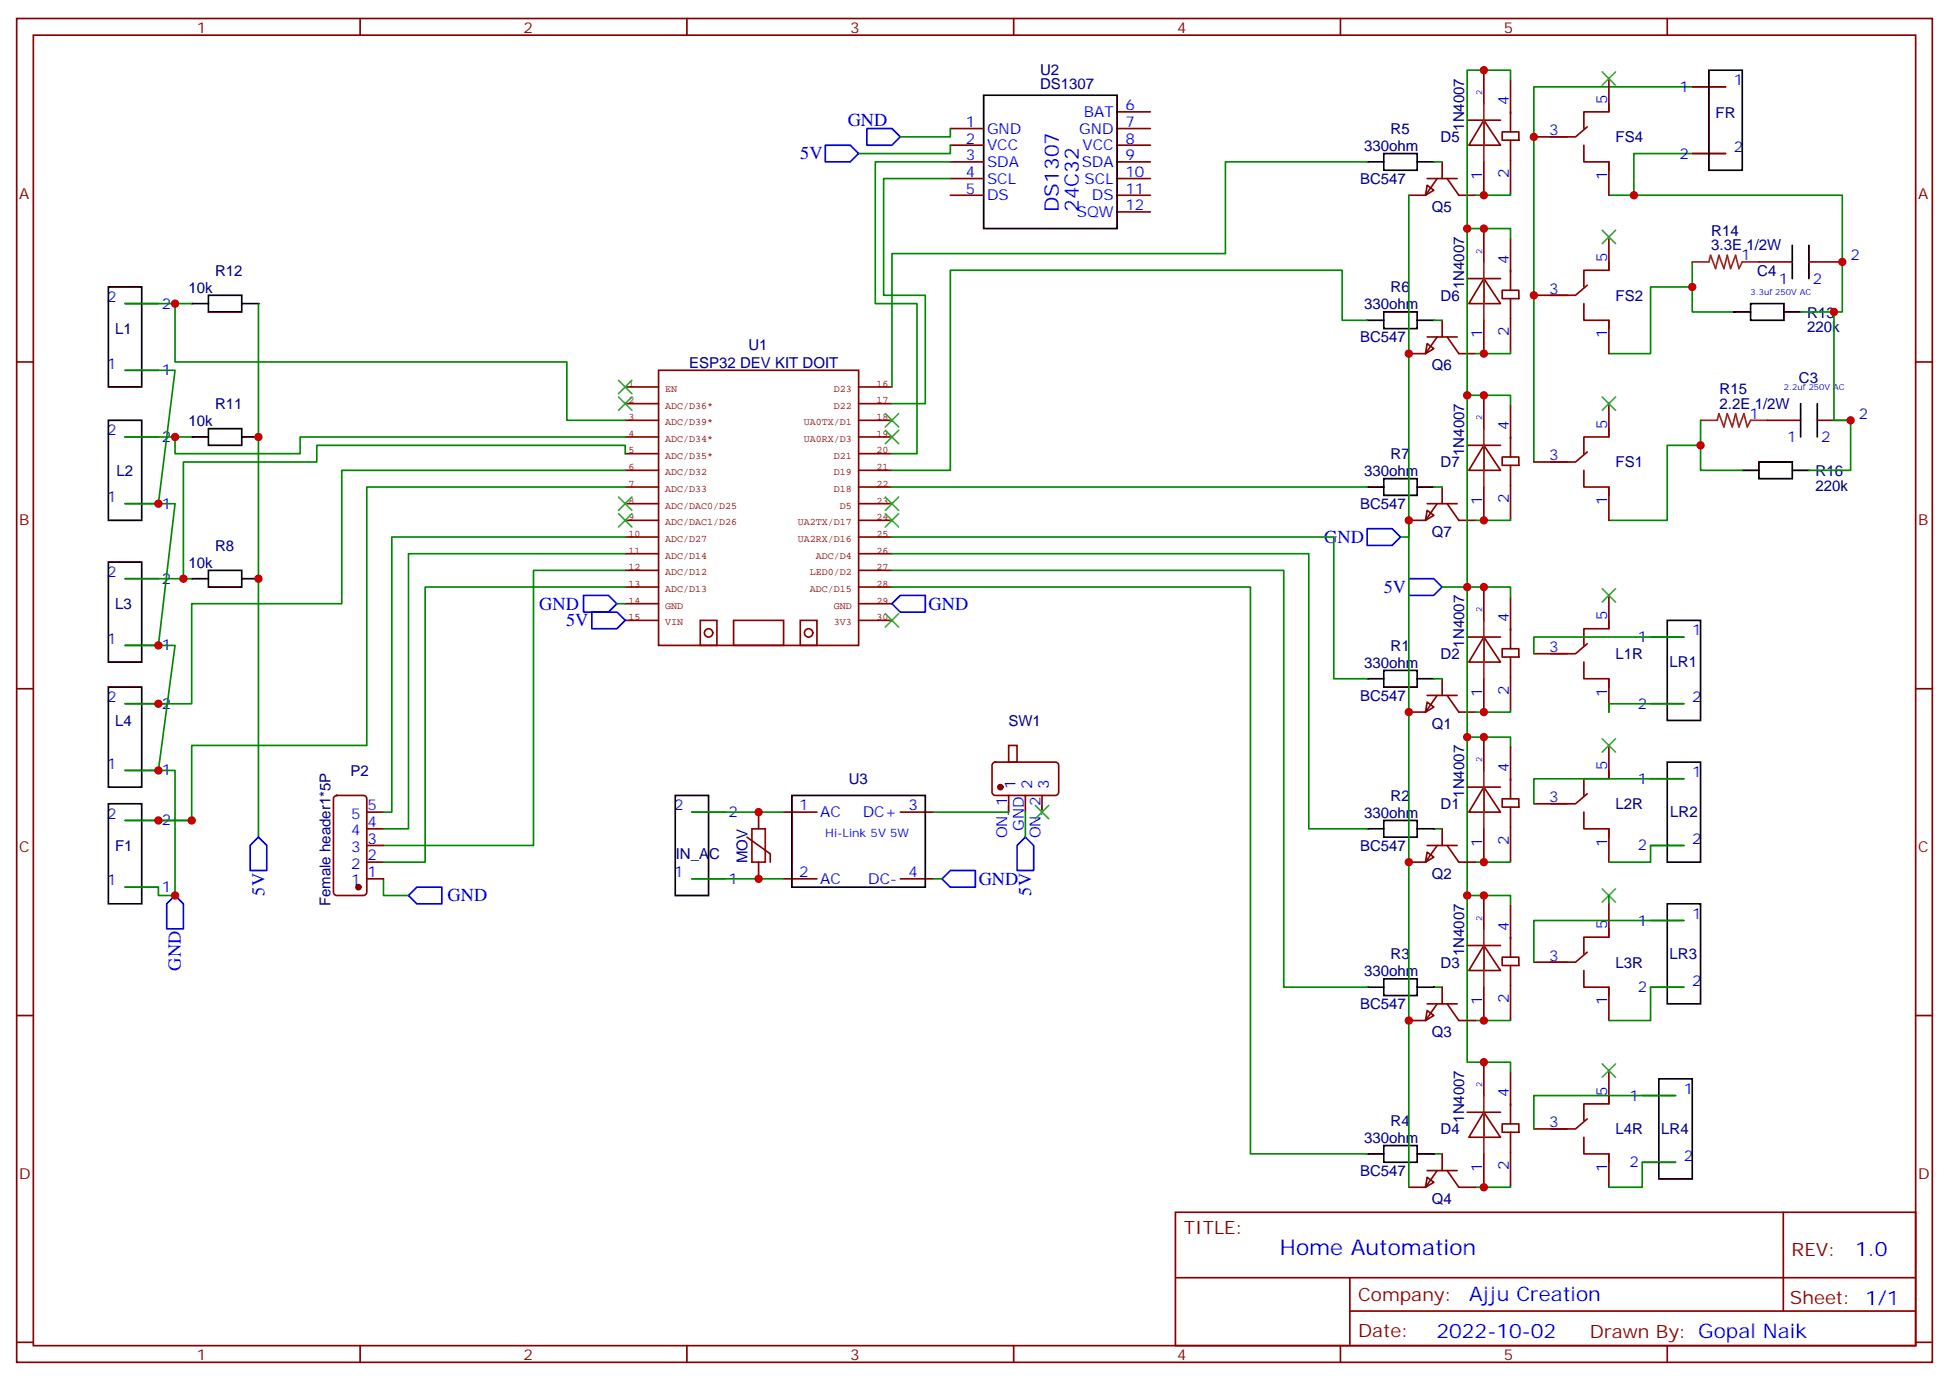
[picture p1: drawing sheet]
<svg xmlns="http://www.w3.org/2000/svg" width="412mm" height="292mm" viewBox="0 0 412 292" stroke-linecap="round" stroke-linejoin="round" font-family="sans-serif">
<g fill="none" stroke="#870000" stroke-width=".35">
<path d="M3.5 3.9h405.4v284.4h-405.4zM7.1 7.4h398.2v277.3h-398.2zM76.2 3.9v3.5M145.3 3.9v3.5M214.5 3.9v3.5M283.6 3.9v3.5M352.8 3.9v3.5M201.1 27.2h7M201.1 30.7h7M201.1 34.3h7M201.1 37.8h7M236.4 23.7h7"/>
<path d="M236.4 27.2h7M236.4 30.7h7M236.4 34.3h7M236.4 37.8h7M201.1 41.3h7M236.4 41.3h7M236.4 44.8h7M3.5 76.6h3.6M26.5 78.4h7M26.5 64.2h7M405.3 76.6h3.6M26.5 92.5h7"/>
<path d="M26.5 106.6h7M26.5 136.6h7M26.5 122.4h7M317.9 137.3h3.5v1.7h-3.5zM319.6 126.3v11M319.6 139v11.3M324.6 138.3h7M335.8 136.2l-2.4 2.1h-5.3M340.4 131.3v1.7h-5.3v3.6M340.4 126v7M349.2 134.8h7.1M3.5 145.7h3.6"/>
<path d="M26.5 148.9h7M213.4 157.7h1.8v3.6h-1.8zM302 148.6l1.4 1-1.8 1.1zM302 147.1h6.3M304.1 147.1l-2.5 3.6h-3.5M305.2 143.6v3.5M306.2 147.1l2.5 3.6h3.5M335.1 140.1v3.5h5.3v1.8M340.4 143.6v7.1M349.2 148.9h7.1M405.3 145.7h3.6M26.5 163h7"/>
<path d="M26.5 173.6h7M146.4 171.8h7.1M165.8 171.8h7.1M190.5 171.8h7.1M210.1 161.5l.5-.2h12.7a.71 .71 0 0 1 .7 .7v5.6a.76 .76 0 0 1-.7 .7h-12.7a.76 .76 0 0 1-.7-.7v-5.6zM213.4 168.3v3.5M217 168.3v3.5M220.5 168.3v3.5M349.2 164.8h7.1M349.2 178.9h7.1M26.5 187.7h7M146.4 185.9h7.1"/>
<path d="M165.8 185.9h7.1M190.5 185.9h7.1M349.2 194.8h7.1M3.5 214.9h3.6M349.2 208.9h7.1M405.3 214.9h3.6M347.5 231.8h7M248.7 256.5h156.6v28.2h-156.6zM347.5 245.9h7M377.3 256.5v20.9M248.7 270.4h156.5M285.6 277.4h119.6"/>
<path d="M285.6 270.4v14.1M3.5 284h3.6M76.2 284.7v3.6M145.3 284.7v3.6M214.5 284.7v3.6M283.6 284.7v3.6M352.8 284.7v3.6M405.3 284h3.6"/>
</g>
<g fill="none" stroke="#850000" stroke-width=".35">
<path d="M139.3 78.4h42.4v58.2h-42.4zM132.3 81.9h7M132.3 85.4h7M132.3 88.9h7M132.3 92.5h7M132.3 96h7M132.3 99.5h7M181.7 81.9h7M181.7 85.4h7M181.7 88.9h7M181.7 92.5h7M181.7 96h7"/>
<path d="M181.7 99.5h7M132.3 113.6h7M132.3 117.2h7M132.3 103h7M132.3 106.6h7M132.3 110.1h7M181.7 113.6h7M181.7 117.2h7M181.7 103h7M181.7 106.6h7M181.7 110.1h7M132.3 120.7h7"/>
<path d="M132.3 124.2h7M132.3 127.7h7M132.3 131.3h7M148.2 131.3h3.5v5.3h-3.5zM155.2 131.3h10.6v5.3h-10.6zM169.3 131.3h3.6v5.3h-3.6zM181.7 120.7h7M181.7 124.2h7M181.7 127.7h7M181.7 131.3h7"/>
<circle cx="149.9" cy="133.9" r=".88"/>
<circle cx="171.1" cy="133.9" r=".88"/>
</g>
<path d="M208.1 20.1h28.3v28.3h-28.3zM22.9 60.7h7.1v21.2h-7.1zM22.9 88.9h7.1v21.2h-7.1zM22.9 118.9h7.1v21.2h-7.1zM352.8 131.3h7v21.1h-7zM22.9 145.4h7.1v21.1h-7.1zM22.9 170.1h7.1v21.1h-7.1zM142.9 168.3h7v21.2h-7zM167.6 168.3h28.2v19.4h-28.2zM352.8 161.3h7v21.1h-7zM352.8 191.2h7v21.2h-7zM351 228.3h7.1v21.1h-7.1z" fill="none" stroke="#000" stroke-width=".35"/>
<circle cx="211.7" cy="166.5" r=".53" fill="#870000" stroke="#870000" stroke-width=".35"/>
<path d="M146.4 171.8h19.4M197.6 171.8h15.8M146.4 185.9h19.4" fill="none" stroke="#008700" stroke-width=".35"/>
<g fill="#870000">
<circle cx="289.3" cy="143.6" r=".18"/>
<circle cx="303.4" cy="143.6" r=".18"/>
</g>
<path d="M314 134.8v5.3M289.3 143.6h3.5M292.8 141.9h7.1v3.5h-7.1zM299.9 143.6h3.5M314 166.5v5.3" fill="none" stroke="#000" stroke-width=".35"/>
<path d="M319.6 126.3v-2.1h-9.2v31.8M303.4 143.6h1.8M319.6 150.3v.4h-7.4M319.6 158.1v-2.1h-9.2v33.5M303.4 175.4h1.8M197.6 185.9h1.7M319.6 182.1v.3h-7.4" fill="none" stroke="#008700" stroke-width=".35"/>
<path d="M310.4 134.8h7.1M314 134.8l3.5 5.3h-6.7l3.2-5.3v.3M314 124.2v7.1M314 143.6v7.1M314 156v7M310.4 166.5h7.1M314 166.5l3.5 5.3h-6.7l3.2-5.3v.4M314 175.4v7" fill="none" stroke="#870000" stroke-width=".35"/>
<path d="M314 131.3v12.3M314 163v12.4" fill="none" stroke="#930" stroke-width=".35"/>
<path d="M199.3 185.9l1.8-1.7h5.3v3.5h-5.3z" fill="none" stroke="#00f" stroke-width=".35"/>
<g fill="#870000">
<circle cx="289.3" cy="175.4" r=".18"/>
<circle cx="303.4" cy="175.4" r=".18"/>
</g>
<path d="M289.3 175.4h3.5M292.8 173.6h7.1v3.5h-7.1zM299.9 175.4h3.5M314 200.1v5.3" fill="none" stroke="#000" stroke-width=".35"/>
<g fill="none" stroke="#870000" stroke-width=".35">
<path d="M319.6 158.1v10.9M340.4 157.7v7.1M302 178.9h6.3M304.1 178.9l-2.5 3.5h-3.5M305.2 175.4v3.5M306.2 178.9l2.5 3.5h3.5M317.9 169h3.5v1.8h-3.5zM319.6 170.8v11.3M324.6 170.1h7M335.1 171.8v3.6h5.3v1.7M335.8 168l-2.4 2.1h-5.3M340.4 163v1.8h-5.3v3.5"/>
<path d="M340.4 175.4v7M302 180.3l1.4 1.1-1.8 1zM314 189.5v7M310.4 200.1h7.1M314 200.1l3.5 5.3h-6.7l3.2-5.3v.3M314 208.9v7"/>
</g>
<path d="M319.6 191.6v-2.1h-9.2v35.3h3.6M303.4 208.9h1.8M319.6 215.6v.3h-7.4" fill="none" stroke="#008700" stroke-width=".35"/>
<path d="M314 196.5v12.4" fill="none" stroke="#930" stroke-width=".35"/>
<g fill="#870000">
<circle cx="289.3" cy="208.9" r=".18"/>
<circle cx="303.4" cy="208.9" r=".18"/>
</g>
<path d="M289.3 208.9h3.5M292.8 207.1h7.1v3.5h-7.1zM299.9 208.9h3.5M314 235.3v5.3" fill="none" stroke="#000" stroke-width=".35"/>
<g fill="none" stroke="#870000" stroke-width=".35">
<path d="M319.6 191.6v10.9M340.4 196.5v1.8h-5.3v3.5M340.4 191.2v7.1M302 213.8l1.4 1.1-1.8 1zM302 212.4h6.3M304.1 212.4l-2.5 3.5h-3.5M305.2 208.9v3.5M306.2 212.4l2.5 3.5h3.5M317.9 202.5h3.5v1.8h-3.5zM319.6 204.3v11.3M324.6 203.6h7M335.1 205.4v3.5h5.3v1.7"/>
<path d="M335.8 201.5l-2.4 2.1h-5.3M340.4 208.9v7M310.4 235.3h7.1M314 235.3l3.5 5.3h-6.7l3.2-5.3v.4M314 224.8v7M314 244.2v7"/>
</g>
<path d="M314 231.8v12.4" fill="none" stroke="#930" stroke-width=".35"/>
<path d="M303.4 244.2h1.8M319.6 250.9v.3h-7.4" fill="none" stroke="#008700" stroke-width=".35"/>
<g fill="#870000">
<circle cx="289.3" cy="244.2" r=".18"/>
<circle cx="303.4" cy="244.2" r=".18"/>
</g>
<path d="M289.3 244.2h3.5M292.8 242.4h7.1v3.5h-7.1zM299.9 244.2h3.5" fill="none" stroke="#000" stroke-width=".35"/>
<g fill="none" stroke="#870000" stroke-width=".35">
<path d="M317.9 237.8h3.5v1.8h-3.5zM319.6 226.9v10.9M319.6 239.6v11.3M324.6 238.9h7M335.8 236.7l-2.4 2.2h-5.3M340.4 231.8v1.8h-5.3v3.5M340.4 226.5v7.1M302 249.1l1.4 1.1-1.8 1zM302 247.7h6.3M304.1 247.7l-2.5 3.5h-3.5M305.2 244.2v3.5M306.2 247.7l2.5 3.5h3.5"/>
<path d="M335.1 240.6v3.6h5.3v1.7M340.4 244.2v7"/>
</g>
<path d="M26.5 78.4h10.5l-3.5 28.2h3.5l-3.5 30h3.5l-3.5 26.4h3.5v26.5h-3.5v-1.8h-7M356.3 134.8h-31.7v3.5M356.3 148.9h-15.9v1.8M356.3 164.8h-31.7v5.3M356.3 178.9h-7.1v3.5h-8.8M356.3 194.8h-31.7v8.8M356.3 208.9h-7.1v7h-8.8M354.5 231.8h-29.9v7.1M354.5 245.9h-7v5.3h-7.1" fill="none" stroke="#008700" stroke-width=".35"/>
<g fill="#870000">
<circle cx="40.6" cy="122.4" r=".18"/>
<circle cx="54.7" cy="122.4" r=".18"/>
</g>
<path d="M40.6 122.4h3.5M44.1 120.7h7.1v3.5h-7.1zM51.2 122.4h3.5" fill="none" stroke="#000" stroke-width=".35"/>
<g fill="#870000">
<circle cx="40.6" cy="92.5" r=".18"/>
<circle cx="54.7" cy="92.5" r=".18"/>
</g>
<path d="M40.6 92.5h3.5M44.1 90.7h7.1v3.5h-7.1zM51.2 92.5h3.5" fill="none" stroke="#000" stroke-width=".35"/>
<g fill="#870000">
<circle cx="40.6" cy="64.2" r=".18"/>
<circle cx="54.7" cy="64.2" r=".18"/>
</g>
<path d="M40.6 64.2h3.5M44.1 62.5h7.1v3.5h-7.1zM51.2 64.2h3.5" fill="none" stroke="#000" stroke-width=".35"/>
<g fill="none" stroke="#008700" stroke-width=".35">
<path d="M201.1 27.2v1.8h-10.6M201.1 30.7v1.8h-19.4M201.1 34.3h-15.9v29.9h8.8v31.8h-5.3M201.1 37.8h-14.1v24.7h8.8v22.9h-7.1M365.1 32.5h-19.4v8.8h-5.3M26.5 64.2h14.1M37 64.2v12.4h82.9v12.3h12.4M54.7 64.2v112.9M358.1 60.7h-8.9v14.1h-8.8M26.5 92.5h14.1M37 92.5v3.5h26.5v-3.5h68.8M132.3 99.5h-60v28.2h-31.7v21.2h-7.1"/>
<path d="M132.3 96v-1.8h-65.3v3.6h-28.2v24.6M359.8 94.2h-7v15.9h-12.4M132.3 103h-54.7v54.7h-37v15.9h-7.1M26.5 122.4h14.1M132.3 120.7h-19.4v58.2h-31.8M305.2 124.2h5.2M217 171.8v5.3M81.1 185.9v3.6h5.3M314 224.8h5.6v2.1"/>
</g>
<path d="M174.6 30.7h5.3l1.8 1.8-1.8 1.8h-5.3zM183.4 27.2h5.3l1.8 1.8-1.8 1.7h-5.3zM123.5 126h5.3l1.7 1.7-1.7 1.8h-5.3zM125.2 129.5h5.3l1.8 1.8-1.8 1.7h-5.3zM298.1 122.4h5.3l1.8 1.8-1.8 1.8h-5.3zM54.7 177.1l1.7 1.8v5.3h-3.5v-5.3zM217 177.1l1.7 1.8v5.3h-3.5v-5.3zM86.4 189.5l1.8-1.8h5.3v3.5h-5.3z" fill="none" stroke="#00f" stroke-width=".35"/>
<path d="M159.1 175.4h2.8v7h-2.8z" fill="none" stroke="#a10000" stroke-width=".35"/>
<path d="M158 177.1l5 3.6v1.7M160.5 171.8v3.6M160.5 182.4v3.5" fill="none" stroke="#870000" stroke-width=".35"/>
<g fill="#870000">
<circle cx="382.8" cy="99.5" r=".18"/>
<circle cx="368.7" cy="99.5" r=".18"/>
</g>
<path d="M368.7 99.5h3.5M372.2 97.8h7v3.5h-7zM379.2 99.5h3.6" fill="none" stroke="#000" stroke-width=".35"/>
<path d="M358.1 55.4h3.5l.3-1.4 1.1 2.8 .7-2.8 1.1 2.8 .7-2.8 .7 2.8 1-2.8 .7 2.8 .8-1.4h3.5M359.8 88.9h3.6l.3-1.4 1.1 2.8 .7-2.8 1 2.8 .7-2.8 .7 2.8 1.1-2.8 .7 2.8 .7-1.4h3.5" fill="none" stroke="#8c2424" stroke-width=".35"/>
<path d="M358.1 55.4v10.6h8.8M359.8 88.9v10.6h8.9" fill="none" stroke="#008700" stroke-width=".35"/>
<g fill="#870000">
<circle cx="381" cy="66" r=".18"/>
<circle cx="366.9" cy="66" r=".18"/>
</g>
<path d="M366.9 66h3.5M370.4 64.2h7.1v3.6h-7.1zM377.5 66h3.5" fill="none" stroke="#000" stroke-width=".35"/>
<path d="M365.1 18.4h-40.5v79.4M298.1 110.1v3.5h-1.8" fill="none" stroke="#008700" stroke-width=".35"/>
<path d="M289.3 111.9h5.3l1.7 1.7-1.7 1.8h-5.3z" fill="none" stroke="#00f" stroke-width=".35"/>
<g fill="none" stroke="#870000" stroke-width=".35">
<path d="M317.9 96.7h3.5v1.8h-3.5zM319.6 85.8v10.9M319.6 98.5v11.2M324.6 97.8h7M335.1 99.5v3.5h5.3v1.8M335.8 95.6l-2.4 2.2h-5.3M340.4 90.7v1.8h-5.3v3.5M340.4 85.4v7.1M302 108l1.4 1-1.8 1.1zM302 106.6h6.3M304.1 106.6l-2.5 3.5h-3.5M305.2 103v3.6"/>
<path d="M306.2 106.6l2.5 3.5h3.5M340.4 103v7.1"/>
</g>
<g fill="#870000">
<circle cx="289.3" cy="103" r=".18"/>
<circle cx="303.4" cy="103" r=".18"/>
</g>
<path d="M314 94.2v5.3M289.3 103h3.5M292.8 101.3h7.1v3.5h-7.1zM299.9 103h3.5" fill="none" stroke="#000" stroke-width=".35"/>
<path d="M314 83.6h5.6v2.2M303.4 103h1.8M319.6 109.7v.4h-7.4" fill="none" stroke="#008700" stroke-width=".35"/>
<g fill="none" stroke="#870000" stroke-width=".35">
<path d="M319.6 50.5v10.9M340.4 55.4v1.8h-5.3v3.5M340.4 50.1v7.1M302 72.7l1.4 1.1-1.8 1zM302 71.3h6.3M304.1 71.3l-2.5 3.5h-3.5M305.2 67.8v3.5M306.2 71.3l2.5 3.5h3.5M317.9 61.4h3.5v1.8h-3.5zM319.6 63.2v11.3M324.6 62.5h7M335.1 64.2v3.6h5.3v1.7"/>
<path d="M335.8 60.4l-2.4 2.1h-5.3M340.4 67.8v7M310.4 94.2h7.1M314 94.2l3.5 5.3h-6.7l3.2-5.3v.4M314 83.6v7.1M314 103v7.1"/>
</g>
<path d="M314 90.7v12.3" fill="none" stroke="#930" stroke-width=".35"/>
<g fill="#870000">
<circle cx="289.3" cy="67.8" r=".18"/>
<circle cx="303.4" cy="67.8" r=".18"/>
</g>
<path d="M314 58.9v5.3M289.3 67.8h3.5M292.8 66h7.1v3.5h-7.1zM299.9 67.8h3.5" fill="none" stroke="#000" stroke-width=".35"/>
<path d="M319.6 50.5v-2.1h-9.2v35.2h3.6M303.4 67.8h1.8M319.6 74.5v.3h-7.4" fill="none" stroke="#008700" stroke-width=".35"/>
<g fill="none" stroke="#870000" stroke-width=".35">
<path d="M319.6 17v10.9M340.4 16.6v7.1M302 39.2l1.4 1.1-1.8 1zM302 37.8h6.3M304.1 37.8l-2.5 3.5h-3.5M305.2 34.3v3.5M306.2 37.8l2.5 3.5h3.5M317.9 27.9h3.5v1.8h-3.5zM319.6 29.7v11.3M324.6 29h7M335.1 30.7v3.6h5.3v1.7M335.8 26.8l-2.4 2.2h-5.3"/>
<path d="M340.4 21.9v1.8h-5.3v3.5M340.4 34.3v7M310.4 58.9h7.1M314 58.9l3.5 5.3h-6.7l3.2-5.3v.4M314 48.4v7M314 67.8v7"/>
</g>
<path d="M314 55.4v12.4" fill="none" stroke="#930" stroke-width=".35"/>
<g fill="#870000">
<circle cx="289.3" cy="34.3" r=".18"/>
<circle cx="303.4" cy="34.3" r=".18"/>
</g>
<path d="M361.6 14.9h7.1v21.1h-7.1zM289.3 34.3h3.5M292.8 32.5h7.1v3.5h-7.1zM299.9 34.3h3.5M314 25.4v5.3M379.2 51.9v7M382.8 51.9v7M381 85.4v7.1M384.5 85.4v7.1" fill="none" stroke="#000" stroke-width=".35"/>
<g fill="none" stroke="#008700" stroke-width=".35">
<path d="M319.6 17v-2.1h-9.2v33.5M289.3 34.3h-30v19.4h-70.6v28.2M303.4 34.3h1.8M298.1 41.3v209.9M319.6 41v.3h-7.4M345.7 41.3h44.1v24.7h-8.8M289.3 67.8h-5.3v-10.6h-82.9v42.3h-12.4M388.1 66v22.9h3.5v10.6h-8.8M310.4 83.6v40.6M26.5 106.6h7M132.3 113.6h-49.4v58.2h-1.8M132.3 117.2h-45.9v58.2h-5.3"/>
<path d="M188.7 113.6h93.5v30h7.1M188.7 117.2h88.2v58.2h12.4M188.7 103h100.6M26.5 136.6h7M130.5 127.7h1.8M132.3 124.2h-42.3v58.2h-8.9M188.7 120.7h82.9v88.2h17.7M188.7 124.2h75.9v120h24.7M26.5 148.9h8.8v.4M26.5 163h7M26.5 173.6h14.1M340.4 189.5v1.7"/>
</g>
<g fill="none" stroke="#870000" stroke-width=".35">
<path d="M314 14.9v7M358.1 18.4h7M310.4 25.4h7.1M314 25.4l3.5 5.3h-6.7l3.2-5.3v.4M314 34.3v7M358.1 32.5h7M372.2 55.4h7M382.8 55.4h7M373.9 88.9h7.1M384.5 88.9h7.1M70.8 168.5l.5-.2h5.6a.71 .71 0 0 1 .7 .7v19.8a.76 .76 0 0 1-.7 .7h-5.6a.76 .76 0 0 1-.7-.7v-19.8zM77.6 178.9h3.5"/>
<path d="M77.6 175.4h3.5M77.6 171.8h3.5M77.6 185.9h3.5M77.6 182.4h3.5"/>
</g>
<path d="M314 21.9v12.4" fill="none" stroke="#930" stroke-width=".35"/>
<path d="M188.7 127.7l1.8-1.7h5.3v3.5h-5.3zM37 189.5l1.8 1.7v5.3h-3.5v-5.3z" fill="none" stroke="#00f" stroke-width=".35"/>
<g fill="none" stroke="#3c3" stroke-width=".35">
<path d="M339 15.2l2.8 2.8M341.8 15.2l-2.8 2.8M339 48.7l2.8 2.8M341.8 48.7l-2.8 2.8M130.9 80.5l2.8 2.8M130.9 84l2.8 2.8M133.7 80.5l-2.8 2.8M133.7 84l-2.8 2.8M187.3 91.1l2.8 2.8M187.3 87.5l2.8 2.8M190.1 91.1l-2.8 2.8M190.1 87.5l-2.8 2.8"/>
<path d="M339 84l2.8 2.8M341.8 84l-2.8 2.8M130.9 105.2l2.8 2.8M130.9 108.7l2.8 2.8M133.7 105.2l-2.8 2.8M133.7 108.7l-2.8 2.8M187.3 108.7l2.8 2.8M187.3 105.2l2.8 2.8M190.1 108.7l-2.8 2.8M190.1 105.2l-2.8 2.8M187.3 129.9l2.8 2.8M190.1 129.9l-2.8 2.8"/>
<path d="M339 124.6l2.8 2.8M341.8 124.6l-2.8 2.8M339 156.3l2.8 2.8M341.8 156.3l-2.8 2.8M219.1 170.4l2.8 2.8M221.9 170.4l-2.8 2.8M339 188.1l2.8 2.8M341.8 188.1l-2.8 2.8M339 225.1l2.8 2.8M341.8 225.1l-2.8 2.8"/>
</g>
<circle cx="75.8" cy="187.7" r=".53" fill="#870000" stroke="#870000" stroke-width=".35"/>
<g fill="#c00">
<circle cx="314" cy="150.7" r=".88"/>
<circle cx="314" cy="182.4" r=".88"/>
<circle cx="314" cy="215.9" r=".88"/>
<circle cx="314" cy="251.2" r=".88"/>
<circle cx="314" cy="189.5" r=".88"/>
<circle cx="310.4" cy="189.5" r=".88"/>
<circle cx="314" cy="156" r=".88"/>
<circle cx="310.4" cy="156" r=".88"/>
<circle cx="314" cy="124.2" r=".88"/>
<circle cx="54.7" cy="92.5" r=".88"/>
<circle cx="54.7" cy="122.4" r=".88"/>
<circle cx="310.4" cy="124.2" r=".88"/>
<circle cx="160.5" cy="171.8" r=".88"/>
<circle cx="160.5" cy="185.9" r=".88"/>
<circle cx="37" cy="64.2" r=".88"/>
<circle cx="37" cy="92.5" r=".88"/>
<circle cx="38.8" cy="122.4" r=".88"/>
<circle cx="40.6" cy="173.6" r=".88"/>
<circle cx="314" cy="224.8" r=".88"/>
<circle cx="358.1" cy="60.7" r=".88"/>
<circle cx="359.8" cy="94.2" r=".88"/>
<circle cx="324.6" cy="29" r=".88"/>
<circle cx="324.6" cy="62.5" r=".88"/>
<circle cx="314" cy="14.9" r=".88"/>
<circle cx="310.4" cy="48.4" r=".88"/>
<circle cx="314" cy="48.4" r=".88"/>
<circle cx="314" cy="83.6" r=".88"/>
<circle cx="314" cy="110.1" r=".88"/>
<circle cx="314" cy="74.8" r=".88"/>
<circle cx="314" cy="41.3" r=".88"/>
<circle cx="310.4" cy="83.6" r=".88"/>
<circle cx="298.1" cy="74.8" r=".88"/>
<circle cx="298.1" cy="110.1" r=".88"/>
<circle cx="298.1" cy="150.7" r=".88"/>
<circle cx="298.1" cy="182.4" r=".88"/>
<circle cx="298.1" cy="215.9" r=".88"/>
<circle cx="37" cy="189.5" r=".88"/>
<circle cx="345.7" cy="41.3" r=".88"/>
<circle cx="389.8" cy="55.4" r=".88"/>
<circle cx="388.1" cy="66" r=".88"/>
<circle cx="391.6" cy="88.9" r=".88"/>
<circle cx="33.5" cy="106.6" r=".88"/>
<circle cx="33.5" cy="136.6" r=".88"/>
<circle cx="33.5" cy="148.9" r=".88"/>
<circle cx="33.5" cy="163" r=".88"/>
<circle cx="33.5" cy="173.6" r=".88"/>
</g>
<text font-size="4.6" fill="#00f" x="270.8" y="265.5">Home Automation</text>
<g font-size="4.2" fill="#00f">
<text x="224" y="44.8" transform="rotate(-90 224 44.8)">DS1307</text>
<text x="228.2" y="44.8" transform="rotate(-90 228.2 44.8)">24C32</text>
<text x="392.5" y="265.8">1.0</text>
<text x="310.9" y="275.3">Ajju Creation</text>
<text x="304" y="283.1">2022-10-02</text>
</g>
<g font-size="3.9" fill="#00f">
<text x="179.4" y="26.7">GND</text>
<text x="169.3" y="33.7">5V</text>
<text x="280.2" y="114.9">GND</text>
<text x="292.8" y="125.5">5V</text>
<text x="114.1" y="129">GND</text>
<text x="196.5" y="129">GND</text>
<text x="119.8" y="132.5">5V</text>
<text x="55.9" y="189.5" transform="rotate(-90 55.9 189.5)">5V</text>
<text x="94.7" y="190.7">GND</text>
<text x="207.1" y="187.2">GND</text>
<text x="218.2" y="189.5" transform="rotate(-90 218.2 189.5)">5V</text>
<text x="38.3" y="205.4" transform="rotate(-90 38.3 205.4)">GND</text>
</g>
<g font-size="3.9" fill="#800">
<text x="250.5" y="261.1">TITLE:</text>
<text x="379.1" y="265.8">REV:</text>
<text x="287.4" y="275.3">Company:</text>
<text x="378.7" y="275.9">Sheet: 1/1</text>
<text x="287.4" y="283">Date:</text>
<text x="336.4" y="283.1">Drawn By: Gopal Naik</text>
</g>
<g font-size="3.2" fill="#800">
<text x="41.6" y="6.9">1</text>
<text x="110.8" y="6.9">2</text>
<text x="179.9" y="6.9">3</text>
<text x="249.1" y="6.9">4</text>
<text x="318.2" y="6.9">5</text>
<text x="4.1" y="42">A</text>
<text x="405.9" y="42">A</text>
<text x="4.1" y="111.2">B</text>
<text x="405.9" y="111.2">B</text>
<text x="4.1" y="180.3">C</text>
<text x="405.9" y="180.3">C</text>
<text x="4.1" y="249.4">D</text>
<text x="405.9" y="249.4">D</text>
<text x="41.6" y="287.7">1</text>
<text x="110.8" y="287.7">2</text>
<text x="179.9" y="287.7">3</text>
<text x="249.1" y="287.7">4</text>
<text x="318.2" y="287.7">5</text>
</g>
<g font-size="3.2" fill="#000080">
<text x="220.1" y="15.8">U2</text>
<text x="220.1" y="18.9">DS1307</text>
<text x="294.2" y="28.4">R5</text>
<text x="309.8" y="27.7" transform="rotate(-90 309.8 27.7)">1N4007</text>
<text x="363" y="24.9">FR</text>
<text x="288.6" y="31.9">330ohm</text>
<text x="304.8" y="30.1">D5</text>
<text x="341.8" y="30.1">FS4</text>
<text x="287.8" y="38.9">BC547</text>
<text x="303" y="44.9">Q5</text>
<text x="362.1" y="53">3.3E 1/2W</text>
<text x="362.1" y="49.9">R14</text>
<text x="45.5" y="58.3">R12</text>
<text x="371.8" y="58.3">C4</text>
<text x="39.9" y="61.9">10k</text>
<text x="288.6" y="65.5">330ohm</text>
<text x="294.2" y="61.9">R6</text>
<text x="304.8" y="63.6">D6</text>
<text x="309.8" y="61.2" transform="rotate(-90 309.8 61.2)">1N4007</text>
<text x="341.8" y="63.6">FS2</text>
<text x="24.4" y="70.6">L1</text>
<text x="382.4" y="70.3">220k</text>
<text x="382.4" y="67.2">R13</text>
<text x="145.8" y="77.9">ESP32 DEV KIT DOIT</text>
<text x="158.3" y="74">U1</text>
<text x="287.8" y="72.4">BC547</text>
<text x="303" y="78.4">Q6</text>
<text x="363.9" y="83.4">R15</text>
<text x="380.7" y="81">C3</text>
<text x="45.5" y="86.6">R11</text>
<text x="363.9" y="86.5">2.2E 1/2W</text>
<text x="39.9" y="90.1">10k</text>
<text x="24.6" y="100.6">L2</text>
<text x="288.6" y="100.7">330ohm</text>
<text x="294.2" y="97.2">R7</text>
<text x="304.8" y="98.9">D7</text>
<text x="309.8" y="96.5" transform="rotate(-90 309.8 96.5)">1N4007</text>
<text x="341.8" y="98.9">FS1</text>
<text x="384.2" y="100.7">R16</text>
<text x="287.8" y="107.7">BC547</text>
<text x="384.2" y="103.8">220k</text>
<text x="303" y="113.7">Q7</text>
<text x="45.5" y="116.6">R8</text>
<text x="39.9" y="120.1">10k</text>
<text x="24.4" y="128.9">L3</text>
<text x="294.2" y="137.7">R1</text>
<text x="309.8" y="137" transform="rotate(-90 309.8 137)">1N4007</text>
<text x="288.6" y="141.3">330ohm</text>
<text x="304.8" y="139.5">D2</text>
<text x="341.8" y="139.5">L1R</text>
<text x="353.3" y="141.2">LR1</text>
<text x="287.8" y="148.3">BC547</text>
<text x="24.4" y="153.6">L4</text>
<text x="213.4" y="153.6">SW1</text>
<text x="303" y="154.2">Q1</text>
<text x="74.2" y="164.1">P2</text>
<text x="179.6" y="165.9">U3</text>
<text x="288.6" y="173">330ohm</text>
<text x="294.2" y="169.5">R2</text>
<text x="304.8" y="171.2">D1</text>
<text x="309.8" y="168.8" transform="rotate(-90 309.8 168.8)">1N4007</text>
<text x="341.8" y="171.2">L2R</text>
<text x="353.4" y="173">LR2</text>
<text x="24.4" y="180">F1</text>
<text x="143" y="181.8">IN_AC</text>
<text x="158.1" y="182.6" transform="rotate(-90 158.1 182.6)">MOV</text>
<text x="287.8" y="180">BC547</text>
<text x="303" y="186">Q2</text>
<text x="69.9" y="191.8" transform="rotate(-90 69.9 191.8)">Female header1*5P</text>
<text x="294.2" y="203">R3</text>
<text x="309.8" y="202.3" transform="rotate(-90 309.8 202.3)">1N4007</text>
<text x="353.3" y="203">LR3</text>
<text x="288.6" y="206.6">330ohm</text>
<text x="304.8" y="204.7">D3</text>
<text x="341.8" y="204.7">L3R</text>
<text x="287.8" y="213.6">BC547</text>
<text x="303" y="219.5">Q3</text>
<text x="294.2" y="238.3">R4</text>
<text x="309.8" y="237.6" transform="rotate(-90 309.8 237.6)">1N4007</text>
<text x="288.6" y="241.8">330ohm</text>
<text x="304.8" y="240">D4</text>
<text x="341.8" y="240">L4R</text>
<text x="351.5" y="240">LR4</text>
<text x="287.8" y="248.8">BC547</text>
<text x="303" y="254.8">Q4</text>
</g>
<g font-size="3.2" fill="#00f">
<text x="238.1" y="23.3">6</text>
<text x="319.3" y="22.3" transform="rotate(-90 319.3 22.3)">4</text>
<text x="340.1" y="21.9" transform="rotate(-90 340.1 21.9)">5</text>
<text x="355.3" y="19.4">1</text>
<text x="366.9" y="18">1</text>
<text x="204.4" y="26.8">1</text>
<text x="208.8" y="28.3">GND</text>
<text x="228.4" y="28.3">GND</text>
<text x="229.4" y="24.7">BAT</text>
<text x="238.1" y="26.8">7</text>
<text x="327.8" y="28.6">3</text>
<text x="204.4" y="33.9">3</text>
<text x="204.4" y="30.4">2</text>
<text x="208.8" y="35.3">SDA</text>
<text x="208.8" y="31.8">VCC</text>
<text x="228.9" y="35.3">SDA</text>
<text x="229.1" y="31.8">VCC</text>
<text x="238.1" y="30.4">8</text>
<text x="238.1" y="33.9">9</text>
<text x="355.3" y="33.5">2</text>
<text x="366.9" y="32.1">2</text>
<text x="204.4" y="41">5</text>
<text x="204.4" y="37.4">4</text>
<text x="208.8" y="38.8">SCL</text>
<text x="229.5" y="38.8">SCL</text>
<text x="238.1" y="37.4">10</text>
<text x="238.1" y="41">11</text>
<text x="313.6" y="38" transform="rotate(-90 313.6 38)">1</text>
<text x="319.3" y="37.7" transform="rotate(-90 319.3 37.7)">2</text>
<text x="340.1" y="38" transform="rotate(-90 340.1 38)">1</text>
<text x="208.8" y="42.4">DS</text>
<text x="227.9" y="45.9">SQW</text>
<text x="231" y="42.4">DS</text>
<text x="238.1" y="44.5">12</text>
<text x="319.3" y="55.8" transform="rotate(-90 319.3 55.8)">4</text>
<text x="340.1" y="55.4" transform="rotate(-90 340.1 55.4)">5</text>
<text x="368.4" y="55.1">1</text>
<text x="391.6" y="55.1">2</text>
<text x="22.7" y="63.9">2</text>
<text x="34.2" y="65.3">2</text>
<text x="327.8" y="62.1">3</text>
<text x="376.4" y="60">1</text>
<text x="383.6" y="60">2</text>
<text x="313.6" y="71.6" transform="rotate(-90 313.6 71.6)">1</text>
<text x="319.3" y="71.2" transform="rotate(-90 319.3 71.2)">2</text>
<text x="340.1" y="71.6" transform="rotate(-90 340.1 71.6)">1</text>
<text x="22.7" y="78">1</text>
<text x="34.2" y="79.4">1</text>
<text x="370.2" y="88.6">1</text>
<text x="393.3" y="88.6">2</text>
<text x="22.7" y="92.1">2</text>
<text x="34.2" y="93.5">2</text>
<text x="319.3" y="91.1" transform="rotate(-90 319.3 91.1)">4</text>
<text x="340.1" y="90.7" transform="rotate(-90 340.1 90.7)">5</text>
<text x="378.2" y="93.5">1</text>
<text x="385.3" y="93.5">2</text>
<text x="327.8" y="97.4">3</text>
<text x="22.7" y="106.2">1</text>
<text x="34.2" y="107.6">1</text>
<text x="313.6" y="106.8" transform="rotate(-90 313.6 106.8)">1</text>
<text x="319.3" y="106.5" transform="rotate(-90 319.3 106.5)">2</text>
<text x="340.1" y="106.8" transform="rotate(-90 340.1 106.8)">1</text>
<text x="22.7" y="122.1">2</text>
<text x="34.2" y="123.5">2</text>
<text x="319.3" y="131.6" transform="rotate(-90 319.3 131.6)">4</text>
<text x="340.1" y="131.3" transform="rotate(-90 340.1 131.3)">5</text>
<text x="22.7" y="136.2">1</text>
<text x="34.2" y="137.6">1</text>
<text x="327.8" y="138">3</text>
<text x="346.5" y="135.9">1</text>
<text x="358.1" y="134.4">1</text>
<text x="22.7" y="148.6">2</text>
<text x="34.2" y="150">2</text>
<text x="313.6" y="147.4" transform="rotate(-90 313.6 147.4)">1</text>
<text x="319.3" y="147" transform="rotate(-90 319.3 147)">2</text>
<text x="340.1" y="147.4" transform="rotate(-90 340.1 147.4)">1</text>
<text x="346.5" y="150">2</text>
<text x="358.1" y="148.6">2</text>
<text x="22.7" y="162.7">1</text>
<text x="34.2" y="164.1">1</text>
<text x="214.8" y="167" transform="rotate(-90 214.8 167)">1</text>
<text x="218.4" y="167" transform="rotate(-90 218.4 167)">2</text>
<text x="221.9" y="167" transform="rotate(-90 221.9 167)">3</text>
<text x="319.3" y="163.4" transform="rotate(-90 319.3 163.4)">4</text>
<text x="340.1" y="163" transform="rotate(-90 340.1 163)">5</text>
<text x="346.5" y="165.8">1</text>
<text x="358.1" y="164.4">1</text>
<text x="22.7" y="173.2">2</text>
<text x="74.3" y="173.2">5</text>
<text x="77.8" y="171.5">5</text>
<text x="142.6" y="171.5">2</text>
<text x="154.2" y="172.9">2</text>
<text x="169.1" y="171.5">1</text>
<text x="173.6" y="172.9">AC</text>
<text x="182.5" y="172.9">DC+</text>
<text x="192.3" y="171.5">3</text>
<text x="327.8" y="169.7">3</text>
<text x="34.2" y="174.7">2</text>
<text x="74.3" y="176.8">4</text>
<text x="77.8" y="178.5">3</text>
<text x="77.8" y="175">4</text>
<text x="213.1" y="177.4" transform="rotate(-90 213.1 177.4)">ON_1</text>
<text x="216.6" y="175.8" transform="rotate(-90 216.6 175.8)">GND</text>
<text x="220.1" y="177.4" transform="rotate(-90 220.1 177.4)">ON_2</text>
<text x="313.6" y="179.1" transform="rotate(-90 313.6 179.1)">1</text>
<text x="319.3" y="178.8" transform="rotate(-90 319.3 178.8)">2</text>
<text x="340.1" y="179.1" transform="rotate(-90 340.1 179.1)">1</text>
<text x="346.5" y="180">2</text>
<text x="358.1" y="178.5">2</text>
<text x="74.3" y="183.8">2</text>
<text x="74.3" y="180.3">3</text>
<text x="77.8" y="185.6">1</text>
<text x="77.8" y="182.1">2</text>
<text x="142.6" y="185.6">1</text>
<text x="169.1" y="185.6">2</text>
<text x="192.3" y="185.6">4</text>
<text x="22.7" y="187.4">1</text>
<text x="34.2" y="188.8">1</text>
<text x="74.3" y="187.4">1</text>
<text x="154.2" y="187">1</text>
<text x="173.6" y="187">AC</text>
<text x="183.7" y="187">DC-</text>
<text x="319.3" y="196.9" transform="rotate(-90 319.3 196.9)">4</text>
<text x="340.1" y="196.5" transform="rotate(-90 340.1 196.5)">5</text>
<text x="346.5" y="195.8">1</text>
<text x="358.1" y="194.4">1</text>
<text x="327.8" y="203.2">3</text>
<text x="346.5" y="209.9">2</text>
<text x="358.1" y="208.5">2</text>
<text x="313.6" y="212.7" transform="rotate(-90 313.6 212.7)">1</text>
<text x="319.3" y="212.3" transform="rotate(-90 319.3 212.3)">2</text>
<text x="340.1" y="212.7" transform="rotate(-90 340.1 212.7)">1</text>
<text x="319.3" y="232.2" transform="rotate(-90 319.3 232.2)">4</text>
<text x="340.1" y="231.8" transform="rotate(-90 340.1 231.8)">5</text>
<text x="344.8" y="232.9">1</text>
<text x="356.3" y="231.5">1</text>
<text x="327.8" y="238.5">3</text>
<text x="356.3" y="245.6">2</text>
<text x="313.6" y="247.9" transform="rotate(-90 313.6 247.9)">1</text>
<text x="319.3" y="247.6" transform="rotate(-90 319.3 247.6)">2</text>
<text x="340.1" y="247.9" transform="rotate(-90 340.1 247.9)">1</text>
<text x="344.8" y="247">2</text>
</g>
<text font-size="2.5" fill="#00f" x="174.6" y="177.1">Hi-Link 5V 5W</text>
<g font-size="2.1" fill="#840000">
<text x="133" y="81.8">1</text>
<text x="140.8" y="82.9">EN</text>
<text x="176.5" y="82.9">D23</text>
<text x="185.5" y="81.8">16</text>
<text x="133" y="85.4">2</text>
<text x="133" y="88.9">3</text>
<text x="140.8" y="86.5">ADC/D36*</text>
<text x="140.8" y="90">ADC/D39*</text>
<text x="170.1" y="90">UA0TX/D1</text>
<text x="176.5" y="86.5">D22</text>
<text x="185.5" y="85.4">17</text>
<text x="185.5" y="88.9">18</text>
<text x="133" y="92.4">4</text>
<text x="133" y="96">5</text>
<text x="140.8" y="93.5">ADC/D34*</text>
<text x="170.1" y="93.5">UA0RX/D3</text>
<text x="185.5" y="92.4">19</text>
<text x="185.5" y="96">20</text>
<text x="133" y="99.5">6</text>
<text x="140.8" y="97">ADC/D35*</text>
<text x="140.8" y="100.6">ADC/D32</text>
<text x="176.5" y="97">D21</text>
<text x="176.5" y="100.6">D19</text>
<text x="185.5" y="99.5">21</text>
<text x="133" y="103">7</text>
<text x="133" y="106.5">8</text>
<text x="140.8" y="104.1">ADC/D33</text>
<text x="140.8" y="107.6">ADC/DAC0/D25</text>
<text x="176.5" y="104.1">D18</text>
<text x="177.7" y="107.6">D5</text>
<text x="185.5" y="103">22</text>
<text x="185.5" y="106.5">23</text>
<text x="133" y="113.6">10</text>
<text x="133" y="110.1">9</text>
<text x="140.8" y="111.2">ADC/DAC1/D26</text>
<text x="168.8" y="111.2">UA2TX/D17</text>
<text x="185.5" y="110.1">24</text>
<text x="185.5" y="113.6">25</text>
<text x="133" y="117.1">11</text>
<text x="140.8" y="114.7">ADC/D27</text>
<text x="140.8" y="118.2">ADC/D14</text>
<text x="168.8" y="114.7">UA2RX/D16</text>
<text x="172.6" y="118.2">ADC/D4</text>
<text x="185.5" y="117.1">26</text>
<text x="133" y="120.6">12</text>
<text x="133" y="124.2">13</text>
<text x="140.8" y="121.7">ADC/D12</text>
<text x="140.8" y="125.3">ADC/D13</text>
<text x="171.4" y="121.7">LED0/D2</text>
<text x="171.4" y="125.3">ADC/D15</text>
<text x="185.5" y="120.6">27</text>
<text x="185.5" y="124.2">28</text>
<text x="133" y="127.7">14</text>
<text x="133" y="131.2">15</text>
<text x="140.8" y="128.8">GND</text>
<text x="176.5" y="128.8">GND</text>
<text x="185.5" y="127.7">29</text>
<text x="185.5" y="131.2">30</text>
<text x="140.8" y="132.3">VIN</text>
<text x="176.5" y="132.3">3V3</text>
</g>
<g font-size="1.8" fill="#00f">
<text x="313.6" y="20.1" transform="rotate(-90 313.6 20.1)">2</text>
<text x="313.6" y="53.7" transform="rotate(-90 313.6 53.7)">2</text>
<text x="370.4" y="62.5">3.3uf 250V AC</text>
<text x="377.5" y="82.5">2.2uf 250V AC</text>
<text x="313.6" y="88.9" transform="rotate(-90 313.6 88.9)">2</text>
<text x="313.6" y="129.5" transform="rotate(-90 313.6 129.5)">2</text>
<text x="313.6" y="161.3" transform="rotate(-90 313.6 161.3)">2</text>
<text x="313.6" y="194.8" transform="rotate(-90 313.6 194.8)">2</text>
<text x="313.6" y="230" transform="rotate(-90 313.6 230)">2</text>
</g>
</svg>
